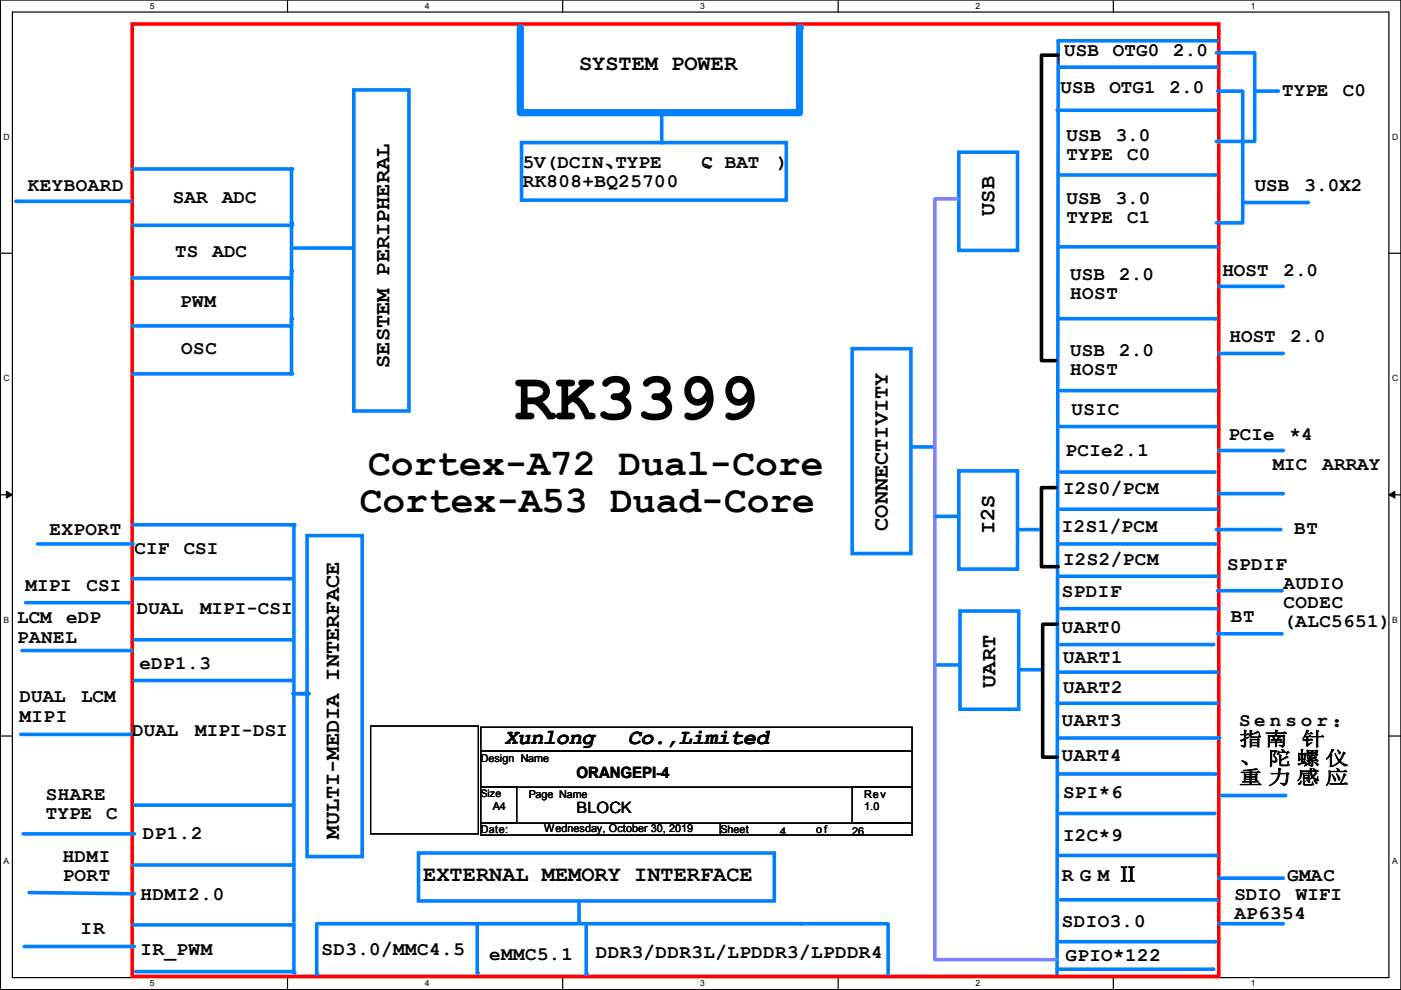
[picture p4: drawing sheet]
<svg xmlns="http://www.w3.org/2000/svg" width="297mm" height="210mm" viewBox="0 0 297 210" stroke-linecap="round" stroke-linejoin="round" font-family="sans-serif">
<path d="M.1 0h296.9v209.8h-296.9zM2.6 2.6h291.9v204.7h-291.9z" fill="none" stroke="#000" stroke-width=".25"/>
<g fill="#fff">
<path d="M31.8 .3h.9v1.9h-.9z"/>
<path d="M31.8 207.5h.9v2h-.9z"/>
</g>
<path d="M61 0v2.6M61 207.3v2.5" fill="none" stroke="#000" stroke-width=".25"/>
<g fill="#fff">
<path d="M90.1 .3h.9v1.9h-.9z"/>
<path d="M90.1 207.5h.9v2h-.9z"/>
</g>
<path d="M119.3 0v2.6M119.3 207.3v2.5" fill="none" stroke="#000" stroke-width=".25"/>
<g fill="#fff">
<path d="M148.4 .3h1v1.9h-1z"/>
<path d="M148.4 207.5h1v2h-1z"/>
</g>
<path d="M177.7 0v2.6M177.7 207.3v2.5" fill="none" stroke="#000" stroke-width=".25"/>
<g fill="#fff">
<path d="M206.8 .3h1v1.9h-1z"/>
<path d="M206.8 207.5h1v2h-1z"/>
</g>
<path d="M236.1 0v2.6M236.1 207.3v2.5" fill="none" stroke="#000" stroke-width=".25"/>
<g fill="#fff">
<path d="M265.2 .3h.9v1.9h-.9z"/>
<path d="M265.2 207.5h.9v2h-.9z"/>
<path d="M.8 28.1h1.1v2h-1.1z"/>
<path d="M295.1 28.1h1.2v2h-1.2z"/>
<path d="M.8 79.3h1.1v1.9h-1.1z"/>
<path d="M295.1 79.3h1.2v1.9h-1.2z"/>
</g>
<path d="M.1 53.7h2.5M294.5 53.7h2.5" fill="none" stroke="#000" stroke-width=".25"/>
<g fill="#fff">
<path d="M.8 130.5h1.1v1.9h-1.1z"/>
<path d="M295.1 130.5h1.1v1.9h-1.1z"/>
</g>
<path d="M.1 104.9h2.5M294.5 104.9h2.5" fill="none" stroke="#000" stroke-width=".25"/>
<path d="M1.4 104.2l1.2 .7-1.2 .7zM294.5 104.9l1.2-.7v1.4z" fill="#000" stroke="#000" stroke-width=".21"/>
<g fill="#fff">
<path d="M.8 181.6h1v2h-1z"/>
<path d="M295.1 181.6h1.1v2h-1.1z"/>
</g>
<path d="M.1 156.1h2.5M294.5 156.1h2.5" fill="none" stroke="#000" stroke-width=".25"/>
<path d="M224.4 8.7l-.3 197.8" fill="none" stroke="#007fff" stroke-width=".76"/>
<circle cx="224.4" cy="8.7" r=".38" fill="#007fff"/>
<path d="M28 5.1h230.4v201.9h-230.4z" fill="none" stroke="#f00" stroke-width=".76"/>
<path d="M224.4 37.1h33.2" fill="none" stroke="#007fff" stroke-width=".76"/>
<circle cx="257.6" cy="37.1" r=".38" fill="#007fff"/>
<path d="M224.4 52.3h33.5" fill="none" stroke="#007fff" stroke-width=".76"/>
<circle cx="257.9" cy="52.3" r=".38" fill="#007fff"/>
<path d="M224.4 67.6h33.2" fill="none" stroke="#007fff" stroke-width=".76"/>
<circle cx="257.6" cy="67.6" r=".38" fill="#007fff"/>
<path d="M224.4 82.8h33.2" fill="none" stroke="#007fff" stroke-width=".76"/>
<circle cx="257.6" cy="82.8" r=".38" fill="#007fff"/>
<path d="M62.3 111.3v84" fill="none" stroke="#007fff" stroke-width=".76"/>
<circle cx="62.3" cy="111.3" r=".38" fill="#007fff"/>
<path d="M224.1 23.4h33.5" fill="none" stroke="#007fff" stroke-width=".76"/>
<circle cx="257.6" cy="23.4" r=".38" fill="#007fff"/>
<path d="M224.4 14.2h33.5" fill="none" stroke="#007fff" stroke-width=".76"/>
<circle cx="257.9" cy="14.2" r=".38" fill="#007fff"/>
<path d="M110.3 5.9v18h59.2v-18" fill="none" stroke="#007fff" stroke-width="1.5"/>
<circle cx="169.5" cy="5.9" r=".76" fill="#007fff"/>
<path d="M180.7 73.9h12.4v43.5h-12.4zM193.4 94.8h4.6" fill="none" stroke="#007fff" stroke-width=".76"/>
<circle cx="198" cy="94.8" r=".38" fill="#007fff"/>
<path d="M67.1 195.8h102.7M88.7 180.9h75.5v10.1h-75.5z" fill="none" stroke="#007fff" stroke-width=".76"/>
<circle cx="169.8" cy="195.8" r=".38" fill="#007fff"/>
<path d="M67.1 196.1v10.4" fill="none" stroke="#007fff" stroke-width=".76"/>
<circle cx="67.1" cy="206.5" r=".38" fill="#007fff"/>
<path d="M101.2 195.8v10.5" fill="none" stroke="#007fff" stroke-width=".76"/>
<circle cx="101.2" cy="206.3" r=".38" fill="#007fff"/>
<path d="M124.3 196.1v10.4" fill="none" stroke="#007fff" stroke-width=".76"/>
<circle cx="124.3" cy="206.5" r=".38" fill="#007fff"/>
<path d="M122.8 191.3v4.3" fill="none" stroke="#007fff" stroke-width=".76"/>
<circle cx="122.8" cy="195.6" r=".38" fill="#007fff"/>
<path d="M65.1 113.6h11.7v68h-11.7zM63.1 147.1h2.3" fill="none" stroke="#007fff" stroke-width=".76"/>
<circle cx="65.4" cy="147.1" r=".38" fill="#007fff"/>
<path d="M224.6 90.4h33" fill="none" stroke="#007fff" stroke-width=".76"/>
<circle cx="257.6" cy="90.4" r=".38" fill="#007fff"/>
<path d="M224.9 100.1h32.5" fill="none" stroke="#007fff" stroke-width=".76"/>
<circle cx="257.4" cy="100.1" r=".38" fill="#007fff"/>
<path d="M224.9 108h33" fill="none" stroke="#007fff" stroke-width=".76"/>
<circle cx="257.9" cy="108" r=".38" fill="#007fff"/>
<path d="M224.6 115.3h33" fill="none" stroke="#007fff" stroke-width=".76"/>
<circle cx="257.6" cy="115.3" r=".38" fill="#007fff"/>
<path d="M224.6 122.2h33.3" fill="none" stroke="#007fff" stroke-width=".76"/>
<circle cx="257.9" cy="122.2" r=".38" fill="#007fff"/>
<path d="M224.9 129h33" fill="none" stroke="#007fff" stroke-width=".76"/>
<circle cx="257.9" cy="129" r=".38" fill="#007fff"/>
<path d="M224.9 136.7h32.2" fill="none" stroke="#007fff" stroke-width=".76"/>
<circle cx="257.1" cy="136.7" r=".38" fill="#007fff"/>
<path d="M224.4 142.5h33.5" fill="none" stroke="#007fff" stroke-width=".76"/>
<circle cx="257.9" cy="142.5" r=".38" fill="#007fff"/>
<path d="M224.1 149.1h33.8" fill="none" stroke="#007fff" stroke-width=".76"/>
<circle cx="257.9" cy="149.1" r=".38" fill="#007fff"/>
<path d="M224.6 156.5h33.8" fill="none" stroke="#007fff" stroke-width=".76"/>
<circle cx="258.4" cy="156.5" r=".38" fill="#007fff"/>
<path d="M203.3 32.3h12.4v20.8h-12.4zM203.3 99.8h12.4v20.9h-12.4zM216 112.3h4.6" fill="none" stroke="#007fff" stroke-width=".76"/>
<path d="M224.4 11.7h-3.6v64.8h3.1" fill="none" stroke="#000" stroke-width=".76"/>
<path d="M224.4 11.7v1.8" fill="none" stroke="#000" stroke-width=".25"/>
<circle cx="220.6" cy="112.3" r=".38" fill="#007fff"/>
<path d="M223.9 103.4h-3.1v16.8h3.6" fill="none" stroke="#000" stroke-width=".76"/>
<path d="M203.5 129.6h12.5v20.8h-12.5zM216.2 142h4.6" fill="none" stroke="#007fff" stroke-width=".76"/>
<circle cx="220.8" cy="142" r=".38" fill="#007fff"/>
<path d="M224.1 132.3h-3v28.2h3" fill="none" stroke="#000" stroke-width=".76"/>
<path d="M224.4 164.1h33.2" fill="none" stroke="#007fff" stroke-width=".76"/>
<circle cx="257.6" cy="164.1" r=".38" fill="#007fff"/>
<path d="M224.4 172.5h33" fill="none" stroke="#007fff" stroke-width=".76"/>
<circle cx="257.4" cy="172.5" r=".38" fill="#007fff"/>
<path d="M224.4 181.4h33.5" fill="none" stroke="#007fff" stroke-width=".76"/>
<circle cx="257.9" cy="181.4" r=".38" fill="#007fff"/>
<path d="M224.9 190.8h33" fill="none" stroke="#007fff" stroke-width=".76"/>
<circle cx="257.9" cy="190.8" r=".38" fill="#007fff"/>
<path d="M224.4 199.7h33.2" fill="none" stroke="#007fff" stroke-width=".76"/>
<circle cx="257.6" cy="199.7" r=".38" fill="#007fff"/>
<path d="M224.4 8.7h33.5" fill="none" stroke="#007fff" stroke-width=".76"/>
<circle cx="257.9" cy="8.7" r=".38" fill="#007fff"/>
<path d="M224.1 205.5h33" fill="none" stroke="#007fff" stroke-width=".76"/>
<circle cx="257.1" cy="205.5" r=".38" fill="#007fff"/>
<path d="M203 42.2h-4.8v161.3h25.7" fill="none" stroke="#7f7fff" stroke-width=".76"/>
<path d="M198.5 109.5h4.5" fill="none" stroke="#007fff" stroke-width=".76"/>
<circle cx="203" cy="109.5" r=".38" fill="#007fff"/>
<path d="M198.7 141h4.6" fill="none" stroke="#007fff" stroke-width=".76"/>
<circle cx="203.3" cy="141" r=".38" fill="#007fff"/>
<path d="M257.9 11.2h8.1v18.8h-8.1M258.1 19.3h5.4v28h-5.6M266.3 19.3h4.5" fill="none" stroke="#007fff" stroke-width=".76"/>
<circle cx="270.8" cy="19.3" r=".38" fill="#007fff"/>
<path d="M258.4 60.7h13.5" fill="none" stroke="#007fff" stroke-width=".76"/>
<circle cx="271.9" cy="60.7" r=".38" fill="#007fff"/>
<path d="M258.4 74.9h13.5" fill="none" stroke="#007fff" stroke-width=".76"/>
<circle cx="271.9" cy="74.9" r=".38" fill="#007fff"/>
<path d="M258.4 95.5h13.5" fill="none" stroke="#007fff" stroke-width=".76"/>
<circle cx="271.9" cy="95.5" r=".38" fill="#007fff"/>
<path d="M257.9 112.3h13.5" fill="none" stroke="#007fff" stroke-width=".76"/>
<circle cx="271.4" cy="112.3" r=".38" fill="#007fff"/>
<path d="M258.4 104.7h13.5" fill="none" stroke="#007fff" stroke-width=".76"/>
<circle cx="271.9" cy="104.7" r=".38" fill="#007fff"/>
<path d="M258.1 125.2h13.5" fill="none" stroke="#007fff" stroke-width=".76"/>
<circle cx="271.6" cy="125.2" r=".38" fill="#007fff"/>
<path d="M258.1 134.4h13.5" fill="none" stroke="#007fff" stroke-width=".76"/>
<circle cx="271.6" cy="134.4" r=".38" fill="#007fff"/>
<path d="M258.4 186.2h13.5" fill="none" stroke="#007fff" stroke-width=".76"/>
<circle cx="271.9" cy="186.2" r=".38" fill="#007fff"/>
<path d="M258.4 195.8h13.5" fill="none" stroke="#007fff" stroke-width=".76"/>
<circle cx="271.9" cy="195.8" r=".38" fill="#007fff"/>
<path d="M28.5 135.7h33.3M169.5 195.8h18.8v10.7" fill="none" stroke="#007fff" stroke-width=".76"/>
<circle cx="61.8" cy="135.7" r=".38" fill="#007fff"/>
<path d="M28.5 144.3h33.3" fill="none" stroke="#007fff" stroke-width=".76"/>
<circle cx="61.8" cy="144.3" r=".38" fill="#007fff"/>
<path d="M28.5 170.7h33.3" fill="none" stroke="#007fff" stroke-width=".76"/>
<circle cx="61.8" cy="170.7" r=".38" fill="#007fff"/>
<path d="M28.3 183.4h33.3" fill="none" stroke="#007fff" stroke-width=".76"/>
<circle cx="61.6" cy="183.4" r=".38" fill="#007fff"/>
<path d="M28.3 196.1h33.3" fill="none" stroke="#007fff" stroke-width=".76"/>
<circle cx="61.6" cy="196.1" r=".38" fill="#007fff"/>
<path d="M4.7 137.9h23.1" fill="none" stroke="#007fff" stroke-width=".76"/>
<circle cx="27.8" cy="137.9" r=".38" fill="#007fff"/>
<path d="M28.3 111.3h33.5" fill="none" stroke="#007fff" stroke-width=".76"/>
<circle cx="61.8" cy="111.3" r=".38" fill="#007fff"/>
<path d="M8 115.3h20" fill="none" stroke="#007fff" stroke-width=".76"/>
<circle cx="28" cy="115.3" r=".38" fill="#007fff"/>
<path d="M28 122.7h33.6" fill="none" stroke="#007fff" stroke-width=".76"/>
<circle cx="61.6" cy="122.7" r=".38" fill="#007fff"/>
<path d="M4.9 176.8h23.4" fill="none" stroke="#007fff" stroke-width=".76"/>
<circle cx="28.3" cy="176.8" r=".38" fill="#007fff"/>
<path d="M6.2 189.2l22.1 .3" fill="none" stroke="#007fff" stroke-width=".76"/>
<circle cx="28.3" cy="189.5" r=".38" fill="#007fff"/>
<path d="M28.3 47.8h33.5" fill="none" stroke="#007fff" stroke-width=".76"/>
<circle cx="61.8" cy="47.8" r=".38" fill="#007fff"/>
<path d="M28.3 35.8h33.5" fill="none" stroke="#007fff" stroke-width=".76"/>
<circle cx="61.8" cy="35.8" r=".38" fill="#007fff"/>
<path d="M61.8 35.8v11.7" fill="none" stroke="#007fff" stroke-width=".76"/>
<circle cx="61.8" cy="35.8" r=".38" fill="#007fff"/>
<path d="M3.4 42.7h24.4" fill="none" stroke="#007fff" stroke-width=".76"/>
<circle cx="3.4" cy="42.7" r=".38" fill="#007fff"/>
<path d="M75 19.1h11.7v68h-11.7zM62.1 52.6h12.4" fill="none" stroke="#007fff" stroke-width=".76"/>
<circle cx="74.5" cy="52.6" r=".38" fill="#007fff"/>
<path d="M28 58.9h33.6" fill="none" stroke="#007fff" stroke-width=".76"/>
<circle cx="61.6" cy="58.9" r=".38" fill="#007fff"/>
<path d="M61.8 47.3v11.6" fill="none" stroke="#007fff" stroke-width=".76"/>
<circle cx="61.8" cy="47.3" r=".38" fill="#007fff"/>
<path d="M28 69.1h33.6" fill="none" stroke="#007fff" stroke-width=".76"/>
<circle cx="61.6" cy="69.1" r=".38" fill="#007fff"/>
<path d="M61.8 57.4v11.7" fill="none" stroke="#007fff" stroke-width=".76"/>
<circle cx="61.8" cy="57.4" r=".38" fill="#007fff"/>
<path d="M28.3 79.3h33.5" fill="none" stroke="#007fff" stroke-width=".76"/>
<circle cx="61.8" cy="79.3" r=".38" fill="#007fff"/>
<path d="M61.8 67.6v11.7" fill="none" stroke="#007fff" stroke-width=".76"/>
<circle cx="61.8" cy="67.6" r=".38" fill="#007fff"/>
<path d="M110.6 30.2h56.1v12.2h-56.1zM140.3 24.1v6.1" fill="none" stroke="#007fff" stroke-width=".76"/>
<circle cx="140.3" cy="30.2" r=".38" fill="#007fff"/>
<path d="M258.9 168.7h13.5" fill="none" stroke="#007fff" stroke-width=".76"/>
<circle cx="272.4" cy="168.7" r=".38" fill="#007fff"/>
<path d="M28.8 206h33.3" fill="none" stroke="#007fff" stroke-width=".76"/>
<circle cx="62.1" cy="206" r=".38" fill="#007fff"/>
<path d="M5.2 200.7h23.1" fill="none" stroke="#007fff" stroke-width=".76"/>
<circle cx="28.3" cy="200.7" r=".38" fill="#007fff"/>
<path d="M62.3 195.8v10.5" fill="none" stroke="#007fff" stroke-width=".76"/>
<circle cx="62.3" cy="206.3" r=".38" fill="#007fff"/>
<path d="M5.4 127.8h21.9" fill="none" stroke="#007fff" stroke-width=".76"/>
<circle cx="27.3" cy="127.8" r=".38" fill="#007fff"/>
<path d="M4.4 155.7h23.1" fill="none" stroke="#007fff" stroke-width=".76"/>
<circle cx="27.5" cy="155.7" r=".38" fill="#007fff"/>
<path d="M263.7 42.9h13.5" fill="none" stroke="#007fff" stroke-width=".76"/>
<circle cx="277.2" cy="42.9" r=".38" fill="#007fff"/>
<path d="M62.1 147.1h2.8" fill="none" stroke="#007fff" stroke-width=".76"/>
<circle cx="64.9" cy="147.1" r=".38" fill="#007fff"/>
<path d="M78.6 153.9h22.8v22.9h-22.8zM101.9 154.2h91.5v5.1h-91.5zM101.9 159.3h91.5v7.6h-91.5zM101.9 166.9h7.7v7.6h-7.7zM101.9 174.5h50.8v2.6h-50.8zM152.7 174.5h40.7v2.6h-40.7zM180.7 166.9h12.7v7.6h-12.7z" fill="none" stroke="#000" stroke-width=".25"/>
<text font-size="14.2" x="109.1" y="88.9">RK3399</text>
<g font-size="8">
<text x="78.1" y="100.8">Cortex-A72 Dual-Core</text>
<text x="76.3" y="108.6">Cortex-A53 Duad-Core</text>
</g>
<g font-size="4.7">
<text x="122.8" y="14.7">SYSTEM POWER</text>
<text x="210.8" y="45.7" transform="rotate(-90 210.8 45.7)">USB</text>
<text x="82.5" y="78" transform="rotate(-90 82.5 78)">SESTEM PERIPHERAL</text>
<text x="188.2" y="112.5" transform="rotate(-90 188.2 112.5)">CONNECTIVITY</text>
<text x="210.8" y="113.3" transform="rotate(-90 210.8 113.3)">I2S</text>
<text x="211.1" y="145.8" transform="rotate(-90 211.1 145.8)">UART</text>
<text x="71.9" y="177.8" transform="rotate(-90 71.9 177.8)">MULTI-MEDIA INTERFACE</text>
<text x="89.7" y="186.7">EXTERNAL MEMORY INTERFACE</text>
</g>
<g font-size="4.6">
<text x="107" y="157.7">Xunlong</text>
<text x="133.1" y="157.7">Co.,Limited</text>
</g>
<g font-size="4.1">
<text x="225.6" y="11.8">USB</text>
<text x="236" y="11.8">OTG0</text>
<text x="248.7" y="11.8">2.0</text>
<text x="224.9" y="19.7">USB</text>
<text x="235.2" y="19.7">OTG1</text>
<text x="248" y="19.7">2.0</text>
<text x="271.9" y="20.4">TYPE</text>
<text x="284.7" y="20.4">C0</text>
<text x="226.1" y="29.8">USB</text>
<text x="236.6" y="29.8">3.0</text>
<text x="110.8" y="35.7">5V(DCIN、</text>
<text x="130.5" y="35.7">TYPE</text>
<text x="148.8" y="35.7">C</text>
<text x="148.8" y="35.7">、BAT</text>
<text x="164.7" y="35.7">)</text>
<text x="226.1" y="33.9">TYPE</text>
<text x="239" y="33.9">C0</text>
<text x="5.9" y="40.5">KEYBOARD</text>
<text x="110.8" y="39.7">RK808+BQ25700</text>
<text x="266" y="40.5">USB</text>
<text x="276.6" y="40.5">3.0X2</text>
<text x="36.7" y="43">SAR</text>
<text x="47.1" y="43">ADC</text>
<text x="226.1" y="43.3">USB</text>
<text x="226.1" y="47.3">TYPE</text>
<text x="236.6" y="43.3">3.0</text>
<text x="239" y="47.3">C1</text>
<text x="37.2" y="54.5">TS</text>
<text x="45" y="54.5">ADC</text>
<text x="226.9" y="59.3">USB</text>
<text x="237.3" y="59.3">2.0</text>
<text x="259.2" y="58.5">HOST</text>
<text x="272.1" y="58.5">2.0</text>
<text x="38.2" y="65.1">PWM</text>
<text x="226.9" y="63.3">HOST</text>
<text x="38.4" y="75">OSC</text>
<text x="226.9" y="75.5">USB</text>
<text x="237.3" y="75.5">2.0</text>
<text x="260.7" y="72.5">HOST</text>
<text x="273.6" y="72.5">2.0</text>
<text x="226.9" y="79.6">HOST</text>
<text x="227.2" y="88">USIC</text>
<text x="260.4" y="93.3">PCIe</text>
<text x="273.4" y="93.3">*4</text>
<text x="225.9" y="96.6">PCIe2.1</text>
<text x="269.8" y="99.7">MIC</text>
<text x="280.4" y="99.7">ARRAY</text>
<text x="225.4" y="104.7">I2S0/PCM</text>
<text x="10.5" y="113.4">EXPORT</text>
<text x="225.1" y="112.9">I2S1/PCM</text>
<text x="274.4" y="113.1">BT</text>
<text x="28.5" y="117.4">CIF</text>
<text x="38.9" y="117.4">CSI</text>
<text x="225.4" y="119.7">I2S2/PCM</text>
<text x="5.4" y="125.3">MIPI</text>
<text x="18.4" y="125.3">CSI</text>
<text x="260.2" y="120.7">SPDIF</text>
<text x="272.1" y="124.8">AUDIO</text>
<text x="29" y="130.1">DUAL</text>
<text x="42.4" y="130.1">MIPI-CSI</text>
<text x="225.1" y="126.6">SPDIF</text>
<text x="260.9" y="131.9">BT</text>
<text x="272.1" y="128.9">CODEC</text>
<text x="3.6" y="132.2">LCM</text>
<text x="3.6" y="136.2">PANEL</text>
<text x="14" y="132.2">eDP</text>
<text x="225.1" y="134.2">UART0</text>
<text x="272.1" y="132.9">(ALC5651)</text>
<text x="29.5" y="141.8">eDP1.3</text>
<text x="225.4" y="140.6">UART1</text>
<text x="4.1" y="148.9">DUAL</text>
<text x="17.2" y="148.9">LCM</text>
<text x="225.4" y="146.9">UART2</text>
<text x="4.1" y="153">MIPI</text>
<text x="225.1" y="154">UART3</text>
<text x="262.7" y="154">S e n s o r ：</text>
<text x="28" y="156.1">DUAL</text>
<text x="41.4" y="156.1">MIPI-DSI</text>
<text x="225.1" y="161.4">UART4</text>
<text x="262.7" y="158.1">指南</text>
<text x="276" y="158.1">针</text>
<text x="262.7" y="162.2">、 陀 螺 仪</text>
<text x="262.7" y="166.2">重 力 感 应</text>
<text x="9.7" y="169.5">SHARE</text>
<text x="9.7" y="173.6">TYPE</text>
<text x="22.5" y="173.6">C</text>
<text x="225.4" y="169.3">SPI*6</text>
<text x="30.3" y="177.9">DP1.2</text>
<text x="225.4" y="178.4">I2C*9</text>
<text x="13.3" y="182.7">HDMI</text>
<text x="13.3" y="186.8">PORT</text>
<text x="29.8" y="190.9">HDMI2.0</text>
<text x="225.1" y="186.8">R G M Ⅱ</text>
<text x="261.7" y="190.9">SDIO</text>
<text x="272.9" y="186.8">GMAC</text>
<text x="274.7" y="190.9">WIFI</text>
<text x="17.1" y="198">IR</text>
<text x="225.1" y="196.4">SDIO3.0</text>
<text x="261.7" y="194.9">AP6354</text>
<text x="29.8" y="202.5">IR_PWM</text>
<text x="68.2" y="202.5">SD3.0/MMC4.5</text>
<text x="103.7" y="203.6">eMMC5.1</text>
<text x="126.3" y="203">DDR3/DDR3L/LPDDR3/LPDDR4</text>
<text x="225.9" y="203.8">GPIO*122</text>
</g>
<g font-size="3.3">
<text x="122.3" y="164.9">ORANGEPI-4</text>
<text x="122.3" y="172.4">BLOCK</text>
</g>
<g font-size="2.3">
<text x="101.9" y="161.5">Design Name</text>
<text x="104.5" y="171.6">A4</text>
<text x="112.1" y="169.1">Page Name</text>
<text x="183.2" y="169.1">Rev</text>
<text x="183.2" y="171.6">1.0</text>
<text x="101.9" y="176.7">Date:</text>
<text x="115.4" y="176.5">Wednesday, October 30, 2019</text>
<text x="152.7" y="176.7">Sheet</text>
<text x="165.4" y="177">4</text>
<text x="173.1" y="176.7">o f</text>
<text x="180.7" y="177">26</text>
</g>
<text font-size="2.2" x="101.9" y="169">Size</text>
<g font-size="1.8">
<text x="31.7" y="1.9">5</text>
<text x="90.1" y="1.9">4</text>
<text x="148.4" y="1.9">3</text>
<text x="206.8" y="1.9">2</text>
<text x="265.2" y="1.9">1</text>
<text x=".8" y="29.7">D</text>
<text x="295.1" y="29.7">D</text>
<text x=".8" y="80.9">C</text>
<text x="295.1" y="80.9">C</text>
<text x=".8" y="132.1">B</text>
<text x="295.1" y="132.1">B</text>
<text x=".8" y="183.2">A</text>
<text x="295.1" y="183.2">A</text>
<text x="31.7" y="209.1">5</text>
<text x="90.1" y="209.1">4</text>
<text x="148.4" y="209.1">3</text>
<text x="206.8" y="209.1">2</text>
<text x="265.2" y="209.1">1</text>
</g>
</svg>
